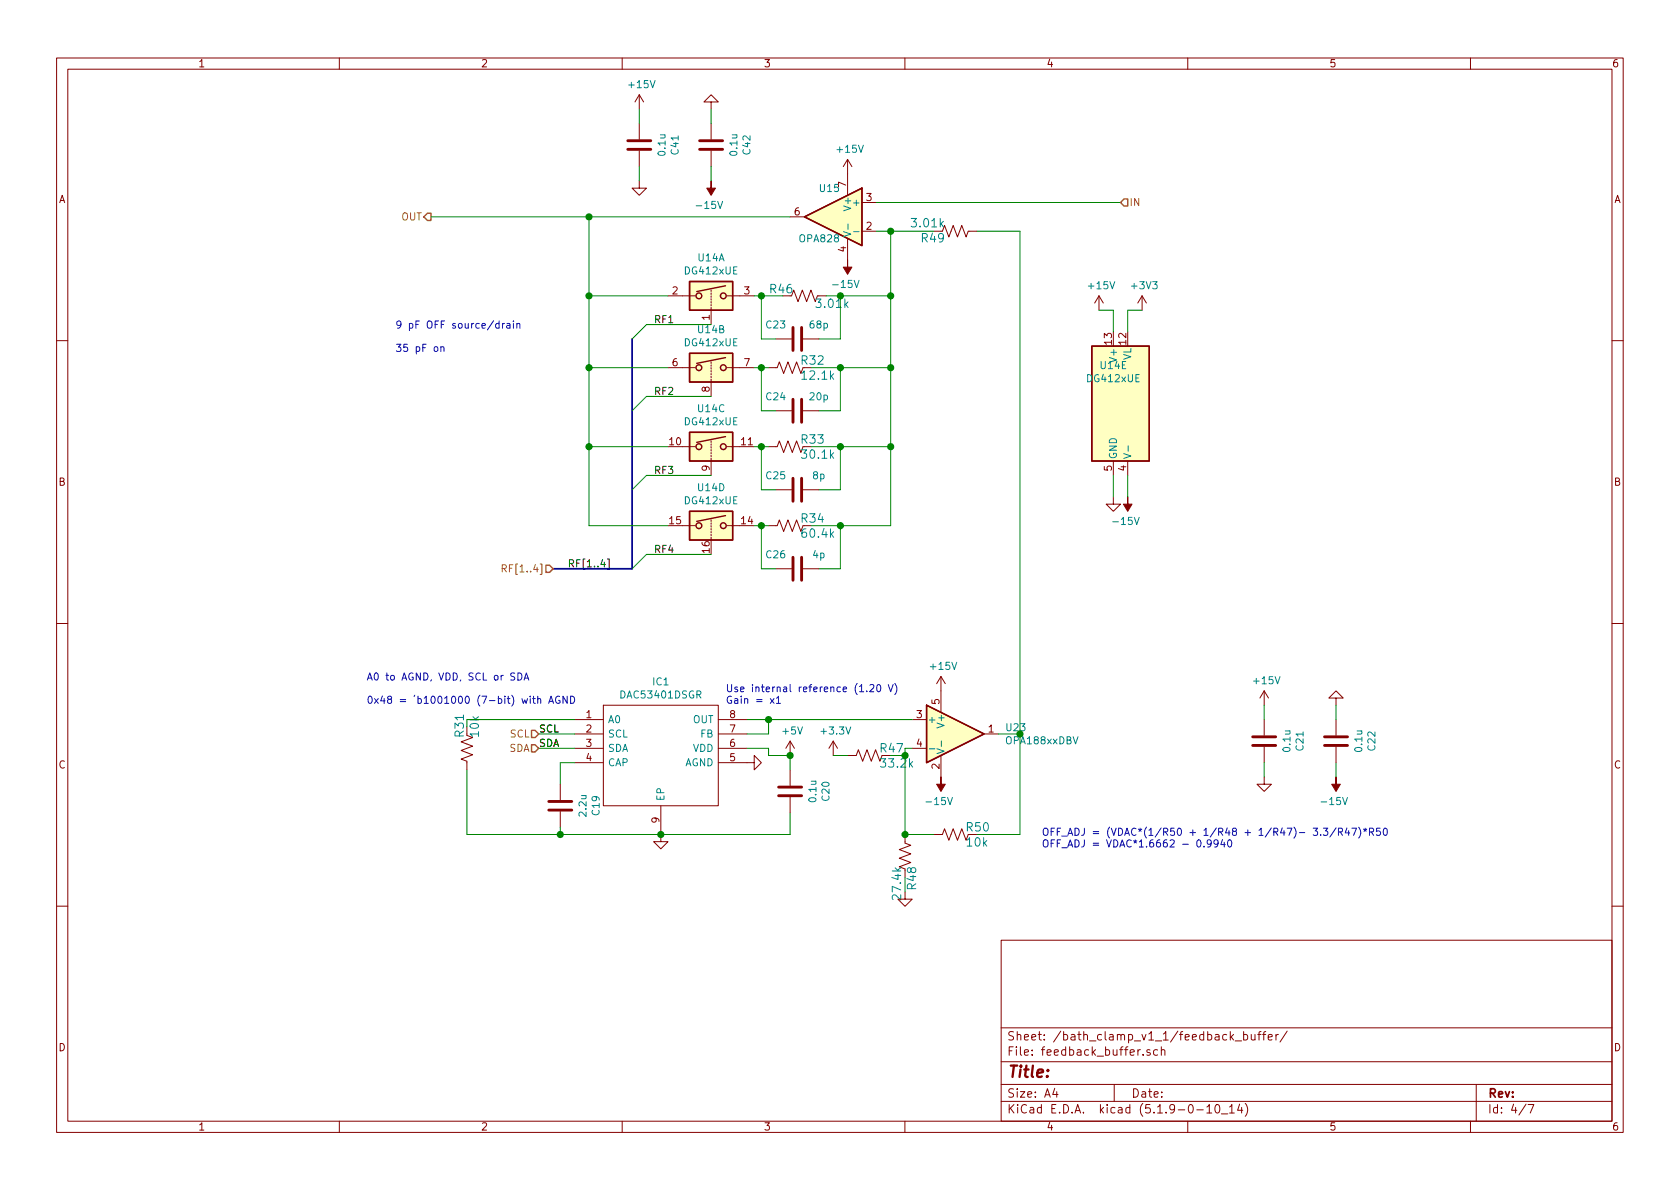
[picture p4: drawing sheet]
<svg xmlns="http://www.w3.org/2000/svg" width="297mm" height="210mm" viewBox="0 0 297 210" stroke-linecap="round" stroke-linejoin="round" font-family="sans-serif">
<g fill="none" stroke="#840000" stroke-width=".18">
<path d="M10 10.3h277v189.9h-277zM12 12.2h273v186.1h-273zM60 10.3v1.9M110 10.3v1.9M113 16.8v2.5M113 16.8l-.7 1.2M113 16.8l.8 1.2M125.7 18h1.3l-1.3-1.2-1.2 1.2h1.2v1.3M160 10.3v1.9M210 10.3v1.9M260 10.3v1.9M113 32v1.3h1.3l-1.3 1.2-1.2-1.2h1.2"/>
<path d="M113 21.8v2.8M113 26.7v2.8M125.7 21.8v2.8M125.7 26.7v2.8M139.7 38.3h2.5M149.9 28.2v6.3M149.9 28.2l-.8 1.3M149.9 28.2l.7 1.3M152.4 35.8h2.5M118.1 52.3h4.8M125.7 51.3v.3M125.7 51.8v.3"/>
<path d="M125.7 52.3v.3M125.7 52.8v.3M125.7 53.3v.3M125.7 53.8v.3M125.7 54.4v3M128.5 52.3h4.8M137.2 59.9h2.8M140 52.3l.3-1 .8 2 .8-2 .7 2 .8-2 .7 2 .4-1M142 59.9h2.8M149.9 42.2v3.8M152.4 40.9h2.5M166.6 40.9l.4-1 .8 2 .7-2 .8 2 .8-2 .7 2 .4-1h1.5"/>
<path d="M194.3 52.3l-.8 1.3M194.3 52.3v2.6M194.3 52.3l.8 1.3M201.9 52.3l-.7 1.3M201.9 52.3v2.6M201.9 52.3l.8 1.3M10 60.2h2M118.1 65h4.8M120.6 79h2.3M125.7 64v.3M125.7 64.5v.3M125.7 65v.3"/>
<path d="M125.7 65.5v.3M125.7 66v.3M125.7 66.5v.3M125.7 67.1v3M125.7 78v.2M125.7 78.5v.2M125.7 79v.2M125.7 79.5v.3M128.5 79h2.3M128.5 65h4.8M135.9 79h1.5l.4-1 .8 2 .7-2 .8 2 .7-2 .8 2 .4-1M135.9 65h1.5l.4-1 .8 2 .7-2 .8 2 .7-2 .8 2 .4-1"/>
<path d="M137.2 72.6h2.8M142 72.6h2.8M285 60.2h2M120.6 93h2.3M125.7 80v.3M125.7 80.5v.3M125.7 81v3.1M125.7 91.9v.3M125.7 92.5v.2M125.7 93v.2M125.7 93.5v.2M125.7 94v.2"/>
<path d="M125.7 94.5v.2M125.7 95v.5M128.5 93h2.3M135.9 93h1.5l.4-1.1 .8 2.1 .7-2.1 .8 2.1 .7-2.1 .8 2.1 .4-1M137.2 86.6h2.8M142 86.6h2.8M196.8 87.9v1.2h1.3l-1.3 1.3-1.2-1.3h1.2M196.8 81.5v2.6M199.4 81.5v2.6M10 110.3h2M137.2 100.6h2.8M142 100.6h2.8"/>
<path d="M166.4 119.6v6.4M166.4 119.6l-.8 1.3M166.4 119.6l.7 1.3M285 110.3h2M82.5 130l1.1 .4-2.1 .8 2.1 .7-2.1 .8 2.1 .8-2.1 .7 1 .4v1.5M99.1 138.7v2.8M101.6 127.2h5.1M101.6 129.8h5.1M101.6 132.3h5.1M101.6 134.9h5.1M106.7 124.7h20.3v17.8h-20.3zM127 134.9h6.3v-1.3l1.3 1.3-1.3 1.2v-1.2"/>
<path d="M127 127.2h5.1M127 129.8h5.1M127 132.3h5.1M139.7 131.1v2.5M139.7 136.1v2.8M139.7 131.1l-.8 1.2M139.7 131.1l.8 1.2M147.3 131.1l-.7 1.2M147.3 131.1v2.5M147.3 131.1l.8 1.2M149.9 133.6h1.5l.4-1 .7 2 .8-2 .8 2 .7-2 .8 2 .4-1M161.3 127.2h2.5"/>
<path d="M161.3 132.3h2.5M166.4 133.6v3.8M174 129.8h2.5M223.5 137.4v1.3h1.3l-1.3 1.2-1.3-1.2h1.3M223.5 122.2l-.7 1.2M223.5 122.2v2.5M223.5 127.2v2.8M223.5 132.1v2.8M223.5 122.2l.8 1.2M236.2 123.4h1.3l-1.3-1.2-1.3 1.2h1.3v1.3M236.2 127.2v2.8M236.2 132.1v2.8"/>
<path d="M99.1 143.5v2.8M116.8 142.5v6.3h1.3l-1.3 1.3-1.2-1.3h1.2M139.7 141v2.8M160 147.6v1.5l1 .4-2 .7 2 .8-2 .8 2 .7-2 .8 1 .4M160 157.7v1.3h1.3l-1.3 1.3-1.3-1.3h1.3M165.1 147.6h1.5l.4-1 .8 2 .7-2 .8 2 .8-2 .7 2 .4-1M10 160.2h2M177 166.3h108v32h-108zM285 160.2h2M60 198.3v1.9M110 198.3v1.9M160 198.3v1.9"/>
<path d="M177 194.8h108M177 191.8h108M177 187.8h108M177 181.8h108M186.5 192.5l-.4 1h1M186.8 193v1M197 191.8v3M202.1 186.5v.1M203.3 185.7l-.3-.1-.2 .2v.2l.5 .2v.3h-.5M204.7 185.7l-.4-.1-.3 .3v.6l.3 .1 .4-.1M205.3 185.7l.2-.1 .4 .1 .1 .9M205.3 185.1v1.5"/>
<path d="M210 198.3v1.9M211.6 196.3h1.2M213.4 195.8l.4-.5v1.5M213.4 196.8h.8M215 195.4l.3-.1a.94 .94 0 0 1 0 1.5 .8 .8 0 0 1-.6-.6 .8 .8 0 0 1 .3-.8zM216 197h1.1M217.4 195.8l.4-.5v1.5M217.4 196.8h.8M218.4 184.1h1.1M219.2 195.2l-.4 1.1h.9M219.5 195.8v1M219.9 183l.4-.1 .3 .3-.1 .6-.2 .1-.4-.1"/>
<path d="M219.9 182.4v1.5M220.2 195.1a1.71 1.71 0 0 1 0 2.3M221.2 182.9v.8a.39 .39 0 0 0 .7 .1M221.9 182.9v1M222.4 182.9h.6M223 182.4l-.3 .1-.1 .1v1.3M223.2 182.9h.6M223.8 182.4l-.4 .2v1.3M224.2 183.4l.7-.1v-.3l-.4-.1-.3 .2 .1 .7h.6M225.6 182.9v1M226 182.9l-.3 .1-.1 .2M227.6 182.3l-1.3 2"/>
<path d="M260 198.3v1.9M261 191.8v6.5M269.8 195.2l-1.2 2M270.2 195.3h1l-.6 1.5"/>
</g>
<g fill="none" stroke="#840000" stroke-width=".51">
<path d="M111 24.9h4.1M111 26.4h4.1M123.7 24.9h4.1M123.7 26.4h4.1M140.2 57.9v4.1M141.7 57.9v4.1M140.2 70.6v4.1M141.7 70.6v4.1M140.2 84.6v4M140.2 98.5v4.1M141.7 84.6v4M141.7 98.5v4.1"/>
<path d="M137.7 139.2h4M221.5 130.3h4.1M221.5 131.8h4.1M234.2 130.3h4.1M234.2 131.8h4.1M97 141.7h4.1M97 143.3h4.1M137.7 140.7h4"/>
</g>
<g fill="#ffffc2" stroke="#ffffc2" stroke-width=".18">
<path d="M142.2 38.3l10.2-5v10.1z"/>
<path d="M121.9 76.4h7.6v5.1h-7.6z"/>
<path d="M121.9 62.5h7.6v5.1h-7.6z"/>
<path d="M121.9 49.8h7.6v5.1h-7.6z"/>
<path d="M121.9 90.4h7.6v5.1h-7.6z"/>
<path d="M193 61.2h10.2v20.3h-10.2z"/>
<path d="M163.8 124.7l10.2 5.1-10.2 5.1z"/>
</g>
<g fill="none" stroke="#840000" stroke-width=".25">
<path d="M142.2 38.3l10.2-5v10.1zM121.9 49.8h7.6v5.1h-7.6zM128.3 50.5l-5.1 1.1M121.9 76.4h7.6v5.1h-7.6zM121.9 62.5h7.6v5.1h-7.6zM128.3 77.2l-5.1 1M128.3 63.2l-5.1 1.1M193 61.2h10.2v20.3h-10.2zM121.9 90.4h7.6v5.1h-7.6zM128.3 91.2l-5.1 1M163.8 124.7l10.2 5.1-10.2 5.1z"/>
<circle cx="123.6" cy="52.3" r=".51"/>
<circle cx="127.9" cy="52.3" r=".51"/>
<circle cx="123.6" cy="65" r=".51"/>
<circle cx="123.6" cy="79" r=".51"/>
<circle cx="127.9" cy="79" r=".51"/>
<circle cx="127.9" cy="65" r=".51"/>
<circle cx="123.6" cy="93" r=".51"/>
<circle cx="127.9" cy="93" r=".51"/>
</g>
<path d="M149.9 39.6v1M149.1 41l1.3 .4-1.3 .4M150.9 41h1M199.5 78.8v1M198.7 80.2l1.2 .4-1.2 .5M164.3 132.4h1M165.7 132.4l1.2 .4-1.2 .5M166.4 131v1" fill="none" stroke="#008484" stroke-width=".18"/>
<g fill="#840000" stroke="#840000" stroke-width=".18">
<path d="M149.9 46v1.2h.7l-.7 1.3-.8-1.3h.8z"/>
<path d="M199.4 87.9v1.2h.8l-.8 1.3-.8-1.3h.8z"/>
<path d="M166.4 137.4v1.3h.7l-.7 1.2-.8-1.2h.8z"/>
<path d="M236.2 137.4v1.3h.8l-.8 1.2-.7-1.2h.7z"/>
<path d="M125.7 32v1.3h.8l-.8 1.2-.7-1.2h.7z"/>
</g>
<path d="M111.8 59.9v40.7h-14" fill="none" stroke="#000084" stroke-width=".3"/>
<g fill="none" stroke="#008400" stroke-width=".18">
<path d="M113 19.3v2.5M125.7 19.3v2.5M76.2 38.3h63.5M104.1 38.3v54.7h14M113 29.5v2.5M125.7 29.5v2.5M154.9 35.8h43.2M104.1 52.3h14M125.7 57.4h-11.4l-2.5 2.5M133.3 52.3h5.1M134.6 52.3v7.6h2.6M154.9 40.9h10.2"/>
<path d="M157.5 52.3h-8.9v7.6h-3.8M157.5 40.9v52.1h-14M172.7 40.9h7.6v106.7h-7.6M194.3 54.9h2.5v3.8M201.9 54.9h-2.5v3.8M104.1 65h14M104.1 79h14M125.7 70.1h-11.4l-2.5 2.5M133.3 65h2.6M133.3 79h2.6M134.6 65v7.6h2.6M134.6 79v7.6h2.6"/>
<path d="M143.5 65h14M143.5 79h14M148.6 65v7.6h-3.8M148.6 79v7.6h-3.8M125.7 84.1h-11.4l-2.5 2.5M125.7 98h-11.4l-2.5 2.6M133.3 93h2.6M134.6 93v7.6h2.6M148.6 93v7.6h-3.8M196.8 84.1v3.8M199.4 84.1v3.8M82.5 136.1v11.5h57.2v-3.8"/>
<path d="M82.5 127.2h19.1M95.2 129.8h6.4M95.2 132.3h6.4M101.6 134.9h-2.5v3.8M132.1 132.3h3.8v1.3h3.8v2.5M132.1 127.2h29.2M135.9 127.2v2.6h-3.8M147.3 133.6h2.6M160 133.6v14h5.1M160 132.3h1.3M176.5 129.8h3.8M223.5 124.7v2.5"/>
<path d="M223.5 134.9v2.5M236.2 124.7v2.5M236.2 134.9v2.5M99.1 146.3v1.3"/>
</g>
<path d="M75.6 37.7h.6v1.3h-.6l-.7-.7zM198.1 35.8l.7-.6h.6v1.2h-.6zM96.5 99.9h.7l.6 .7-.6 .6h-.7zM94 131.7h.6l.6 .6-.6 .7h-.6zM94 129.2h.6l.6 .6-.6 .6h-.6z" fill="none" stroke="#848400" stroke-width=".25"/>
<path d="M88.8 100.5h.6l.1-.2v-.3l-.2-.1h-.5v1.2M89.1 100.5l.4 .6" fill="none" stroke="#848400" stroke-width=".18"/>
<path d="M107.4 98.9h.3v1.8h-.3" fill="none" stroke="#000" stroke-width=".18"/>
<g fill="none" stroke="#0000c2" stroke-width=".18">
<path d="M88.2 57.2h-.3l-.3 .2 .2 .6h.4M88.2 56.8v1.2M88.8 57.2v.8M89.2 57.2l-.4 .2M89.6 57.2h.5l.1 .8M90.2 57.5l-.5 .1-.1 .1 .1 .3h.5M90.8 56.8v.1M90.8 57.2v.8M91.4 57.3l.2-.1h.3v.8M91.4 57.2v.8M76.9 61.4l.3-.1 .2 .2-.1 .6h-.3l-.2-.1zM78 61.4l.1-.1 .3 .1 .1 .7"/>
<path d="M78 61.3v.8M91 119.1l-.5-.1-.2 .1v.4l.6 .2 .1 .3-.2 .3-.5-.1M91.6 119a.64 .64 0 0 1 .7 .6 .64 .64 0 0 1-.7 .7zM92.8 119.9h.6M92.7 120.3l.4-1.3 .4 1.3M93.8 123.1v.1M93.8 123.5v.9M94.2 123.5h.4M94.3 123.1v1.1l.3 .2M95.1 123.7l.1-.2 .4 .1v.8M95.1 123.1v1.3M97 124.4l.4-1.3 .5 1.3"/>
<path d="M97.1 124h.6M98.9 123.2a.59 .59 0 0 0-.7 .6 .59 .59 0 0 0 .7 .5l.1-.5h-.2M100.3 123.1v1.3l-.8-1.3v1.3M100.9 123.1a.64 .64 0 0 1 .7 .6 .64 .64 0 0 1-.7 .7zM136.2 123.5l.7 .9M136.9 123.5l-.7 .9M137.3 123.5l.3-.4v1.3M137.3 124.4h.7M153.2 122.2v.1M153.8 121.2l.5-.1 .2 .3v.2l-.8 .7h.8M155.1 121.2l.2-.1a.67 .67 0 0 1 .4 .6 .67 .67 0 0 1-.4 .6l-.2-.1-.1-.4zM157 121.1l.5 1.2 .4-1.2"/>
<path d="M158.2 120.9a1.47 1.47 0 0 1 0 1.9M212.9 149.7v.1M214.1 149.1l-.2 .2-.4-.1-.1-.1 .1-.5 .2-.1h.2l.2 .3a.97 .97 0 0 1-.2 .9l-.4 .1M215.4 149.1l-.3 .2-.3-.1-.2-.1 .2-.5 .3-.1 .2 .1a.84 .84 0 0 1-.3 1.2h-.2M216.2 148.5l-.4 .8h.8M216.5 148.9v.9M217.2 148.6l.1-.1a.67 .67 0 0 1 .5 .6 .67 .67 0 0 1-.5 .7l-.3-.5zM232.2 146.5h.8l-.5 .4 .4 .2 .1 .4-.3 .2-.5-.1M233.5 147.6v.1M234 146.5h.8l-.5 .4 .4 .2v.5l-.2 .1-.5-.1M236.2 146.4l-1.1 1.6M236.7 147.1h.6v-.5l-.2-.1h-.4v1.2"/>
<path d="M237 147.1l.4 .6M238.2 146.4l-.4 .9h.8M238.5 146.9v.8M239 146.5h.9l-.6 1.2M240.2 146.3a1.4 1.4 0 0 1 0 1.9M241.1 146.6l.3 .2 .3-.2M241.2 147l.2-.2 .2 .2M241.4 146.5v.3M242.1 147.1l.7-.1v-.4l-.2-.1h-.5v1.2M242.4 147.1l.5 .6M244 146.5h-.6v.6l.4-.2 .3 .3v.3l-.3 .2-.4-.1M244.7 146.6l.2-.1a.69 .69 0 0 1 .4 .6 .69 .69 0 0 1-.4 .6l-.2-.1-.1-.4z"/>
</g>
<g fill="#008400" stroke="#008400" stroke-width=".25">
<circle cx="134.6" cy="52.3" r=".51"/>
<circle cx="148.6" cy="93" r=".51"/>
<circle cx="134.6" cy="93" r=".51"/>
<circle cx="148.6" cy="79" r=".51"/>
<circle cx="134.6" cy="79" r=".51"/>
<circle cx="148.6" cy="65" r=".51"/>
<circle cx="134.6" cy="65" r=".51"/>
<circle cx="104.1" cy="38.3" r=".51"/>
<circle cx="157.5" cy="79" r=".51"/>
<circle cx="148.6" cy="52.3" r=".51"/>
<circle cx="157.5" cy="52.3" r=".51"/>
<circle cx="104.1" cy="79" r=".51"/>
<circle cx="104.1" cy="65" r=".51"/>
<circle cx="104.1" cy="52.3" r=".51"/>
<circle cx="180.3" cy="129.8" r=".51"/>
<circle cx="157.5" cy="40.9" r=".51"/>
<circle cx="135.9" cy="127.2" r=".51"/>
<circle cx="160" cy="133.6" r=".51"/>
<circle cx="160" cy="147.6" r=".51"/>
<circle cx="139.7" cy="133.6" r=".51"/>
<circle cx="99.1" cy="147.6" r=".51"/>
<circle cx="116.8" cy="147.6" r=".51"/>
<circle cx="157.5" cy="65" r=".51"/>
</g>
<text font-size="2.8" fill="#840000" x="178" y="190.5">Title:</text>
<g font-size="2.1" fill="#008484">
<text x="161.4" y="40.2">3.01k</text>
<text x="163" y="42.9">R49</text>
<text x="136.2" y="51.9">R46</text>
<text x="141.8" y="64.5">R32</text>
<text x="142" y="67.2">12.1k</text>
<text x="141.8" y="78.5">R33</text>
<text x="142" y="81.1">30.1k</text>
<text x="141.8" y="92.4">R34</text>
<text x="142" y="95.1">60.4k</text>
<text x="82" y="130.2" transform="rotate(-90 82 130.2)">R31</text>
<text x="156" y="135.7">33.2k</text>
<text x="171" y="147">R50</text>
<text x="171" y="149.7">10k</text>
<text x="159.3" y="158.9" transform="rotate(-90 159.3 158.9)">27.4k</text>
</g>
<g font-size="2.1" fill="#008400">
<text x="144.5" y="54.5">3.01k</text>
<text x="84.7" y="130.2" transform="rotate(-90 84.7 130.2)">10k</text>
<text x="155.7" y="133.1">R47</text>
<text x="162" y="157.2" transform="rotate(-90 162 157.2)">R48</text>
</g>
<g font-size="2.1" fill="#840000">
<text x="178" y="184">Sheet: /bath_clamp_v1_1/feedback_buffer/</text>
<text x="178" y="186.7">File: feedback_buffer.sch</text>
<text x="178" y="196.9">KiCad E.D.A. kicad (5.1.9-0-10_14)</text>
<text x="178" y="194.1">Size: A4</text>
<text x="200" y="194.1">Date:</text>
<text x="263" y="194.1">Rev:</text>
<text x="263" y="196.9">Id: 4/7</text>
</g>
<g font-size="1.8" fill="#840000">
<text x="35" y="11.9">1</text>
<text x="85" y="11.9">2</text>
<text x="135" y="11.9">3</text>
<text x="185" y="11.9">4</text>
<text x="235" y="11.9">5</text>
<text x="285" y="11.9">6</text>
<text x="10.4" y="35.9">A</text>
<text x="149.6" y="33.1" transform="rotate(-90 149.6 33.1)">7</text>
<text x="153.2" y="35.6">3</text>
<text x="285.4" y="35.9">A</text>
<text x="140.5" y="38.1">6</text>
<text x="153.2" y="40.6">2</text>
<text x="149.6" y="44.5" transform="rotate(-90 149.6 44.5)">4</text>
<text x="118.9" y="52.1">2</text>
<text x="131.6" y="52.1">3</text>
<text x="125.5" y="56.6" transform="rotate(-90 125.5 56.6)">1</text>
<text x="118.9" y="64.8">6</text>
<text x="131.6" y="64.8">7</text>
<text x="196.6" y="60.9" transform="rotate(-90 196.6 60.9)">13</text>
<text x="199.1" y="60.9" transform="rotate(-90 199.1 60.9)">12</text>
<text x="125.5" y="69.3" transform="rotate(-90 125.5 69.3)">8</text>
<text x="118.4" y="78.7">10</text>
<text x="125.5" y="83.3" transform="rotate(-90 125.5 83.3)">9</text>
<text x="131.1" y="78.7">11</text>
<text x="196.6" y="83.3" transform="rotate(-90 196.6 83.3)">5</text>
<text x="199.1" y="83.3" transform="rotate(-90 199.1 83.3)">4</text>
<text x="10.4" y="85.9">B</text>
<text x="285.4" y="85.9">B</text>
<text x="118.4" y="92.7">15</text>
<text x="131.1" y="92.7">14</text>
<text x="125.5" y="97.7" transform="rotate(-90 125.5 97.7)">16</text>
<text x="166.1" y="124.6" transform="rotate(-90 166.1 124.6)">5</text>
<text x="103.7" y="127">1</text>
<text x="103.7" y="129.5">2</text>
<text x="129.1" y="129.5">7</text>
<text x="129.1" y="127">8</text>
<text x="162.1" y="127">3</text>
<text x="174.8" y="129.5">1</text>
<text x="10.4" y="135.9">C</text>
<text x="103.7" y="132.1">3</text>
<text x="103.7" y="134.6">4</text>
<text x="129.1" y="134.6">5</text>
<text x="129.1" y="132.1">6</text>
<text x="162.1" y="132.1">4</text>
<text x="166.1" y="136" transform="rotate(-90 166.1 136)">2</text>
<text x="285.4" y="135.9">C</text>
<text x="116.6" y="145.5" transform="rotate(-90 116.6 145.5)">9</text>
<text x="10.4" y="185.9">D</text>
<text x="285.4" y="185.9">D</text>
<text x="35" y="199.9">1</text>
<text x="85" y="199.9">2</text>
<text x="135" y="199.9">3</text>
<text x="185" y="199.9">4</text>
<text x="235" y="199.9">5</text>
<text x="285" y="199.9">6</text>
</g>
<g font-size="1.8" fill="#008484">
<text x="111.3" y="15.6">+15V</text>
<text x="117.7" y="27.4" transform="rotate(-90 117.7 27.4)">0.1u</text>
<text x="120" y="27.3" transform="rotate(-90 120 27.3)">C41</text>
<text x="130.4" y="27.4" transform="rotate(-90 130.4 27.4)">0.1u</text>
<text x="132.7" y="27.3" transform="rotate(-90 132.7 27.3)">C42</text>
<text x="148.2" y="27">+15V</text>
<text x="145" y="34">U15</text>
<text x="123.5" y="37">-15V</text>
<text x="150.5" y="36.9" transform="rotate(-90 150.5 36.9)">V+</text>
<text x="151.2" y="36.4">+</text>
<text x="123.5" y="46.2">U14A</text>
<text x="141.5" y="42.8">OPA828</text>
<text x="121.2" y="48.5">DG412xUE</text>
<text x="147.6" y="50.9">-15V</text>
<text x="192.6" y="51.1">+15V</text>
<text x="200.2" y="51.1">+3V3</text>
<text x="123.5" y="58.9">U14B</text>
<text x="135.5" y="58.1">C23</text>
<text x="143.3" y="58.1">68p</text>
<text x="121.2" y="61.2">DG412xUE</text>
<text x="194.6" y="65.3">U14E</text>
<text x="197.5" y="63.7" transform="rotate(-90 197.5 63.7)">V+</text>
<text x="200" y="63.7" transform="rotate(-90 200 63.7)">VL</text>
<text x="135.5" y="70.8">C24</text>
<text x="143.3" y="70.8">20p</text>
<text x="192.3" y="67.6">DG412xUE</text>
<text x="121.2" y="75.2">DG412xUE</text>
<text x="123.5" y="72.9">U14C</text>
<text x="197.5" y="81.3" transform="rotate(-90 197.5 81.3)">GND</text>
<text x="121.2" y="89.2">DG412xUE</text>
<text x="123.5" y="86.9">U14D</text>
<text x="135.5" y="84.8">C25</text>
<text x="143.8" y="84.8">8p</text>
<text x="197.2" y="92.8">-15V</text>
<text x="135.5" y="98.7">C26</text>
<text x="143.8" y="98.7">4p</text>
<text x="164.7" y="118.5">+15V</text>
<text x="109.9" y="123.5">DAC53401DSGR</text>
<text x="115.5" y="121.2">IC1</text>
<text x="221.8" y="121">+15V</text>
<text x="107.4" y="127.9">A0</text>
<text x="107.4" y="130.4">SCL</text>
<text x="122.5" y="127.9">OUT</text>
<text x="123.9" y="130.4">FB</text>
<text x="138.5" y="129.9">+5V</text>
<text x="145.4" y="129.9">+3.3V</text>
<text x="164" y="127.9">+</text>
<text x="167" y="128.3" transform="rotate(-90 167 128.3)">V+</text>
<text x="178" y="129.3">U23</text>
<text x="178" y="131.6">OPA188xxDBV</text>
<text x="107.4" y="133">SDA</text>
<text x="107.4" y="135.5">CAP</text>
<text x="121" y="135.5">AGND</text>
<text x="122.5" y="133">VDD</text>
<text x="228.2" y="132.8" transform="rotate(-90 228.2 132.8)">0.1u</text>
<text x="230.5" y="132.7" transform="rotate(-90 230.5 132.7)">C21</text>
<text x="240.9" y="132.8" transform="rotate(-90 240.9 132.8)">0.1u</text>
<text x="243.2" y="132.7" transform="rotate(-90 243.2 132.7)">C22</text>
<text x="117.5" y="141.7" transform="rotate(-90 117.5 141.7)">EP</text>
<text x="144.3" y="141.7" transform="rotate(-90 144.3 141.7)">0.1u</text>
<text x="146.7" y="141.6" transform="rotate(-90 146.7 141.6)">C20</text>
<text x="164.1" y="142.4">-15V</text>
<text x="234" y="142.4">-15V</text>
<text x="103.7" y="144.2" transform="rotate(-90 103.7 144.2)">2.2u</text>
<text x="106" y="144.1" transform="rotate(-90 106 144.1)">C19</text>
</g>
<g font-size="1.8" fill="#848400">
<text x="70.9" y="39">OUT</text>
<text x="199.6" y="36.4">IN</text>
<text x="89.8" y="101.2">RF[1..4]</text>
<text x="90.2" y="130.4">SCL</text>
<text x="90" y="133">SDA</text>
</g>
<g font-size="1.8" fill="#0000c2">
<text x="69.8" y="58.1">9 pF OFF source/drain</text>
<text x="69.8" y="62.2">35 pF on</text>
<text x="64.8" y="120.3">A0 to AGND, VDD, SCL or SDA</text>
<text x="64.8" y="124.5">0x48 = b1001000 (7-bit) with AGND</text>
<text x="128.3" y="122.4">Use internal reference (1.20 V)</text>
<text x="128.3" y="124.5">Gain = x1</text>
<text x="184.1" y="147.8">OFF_ADJ = (VDAC*(1/R50 + 1/R48 + 1/R47)- 3.3/R47)*R50</text>
<text x="184.1" y="149.9">OFF_ADJ = VDAC*1.6662 - 0.9940</text>
</g>
<g font-size="1.8">
<text x="115.6" y="57.1">RF1</text>
<text x="115.6" y="69.8">RF2</text>
<text x="115.6" y="83.8">RF3</text>
<text x="100.3" y="100.3">RF[1..4]</text>
<text x="115.6" y="97.8">RF4</text>
<text x="95.2" y="129.5">SCL</text>
<text x="95.2" y="132.1">SDA</text>
</g>
</svg>
